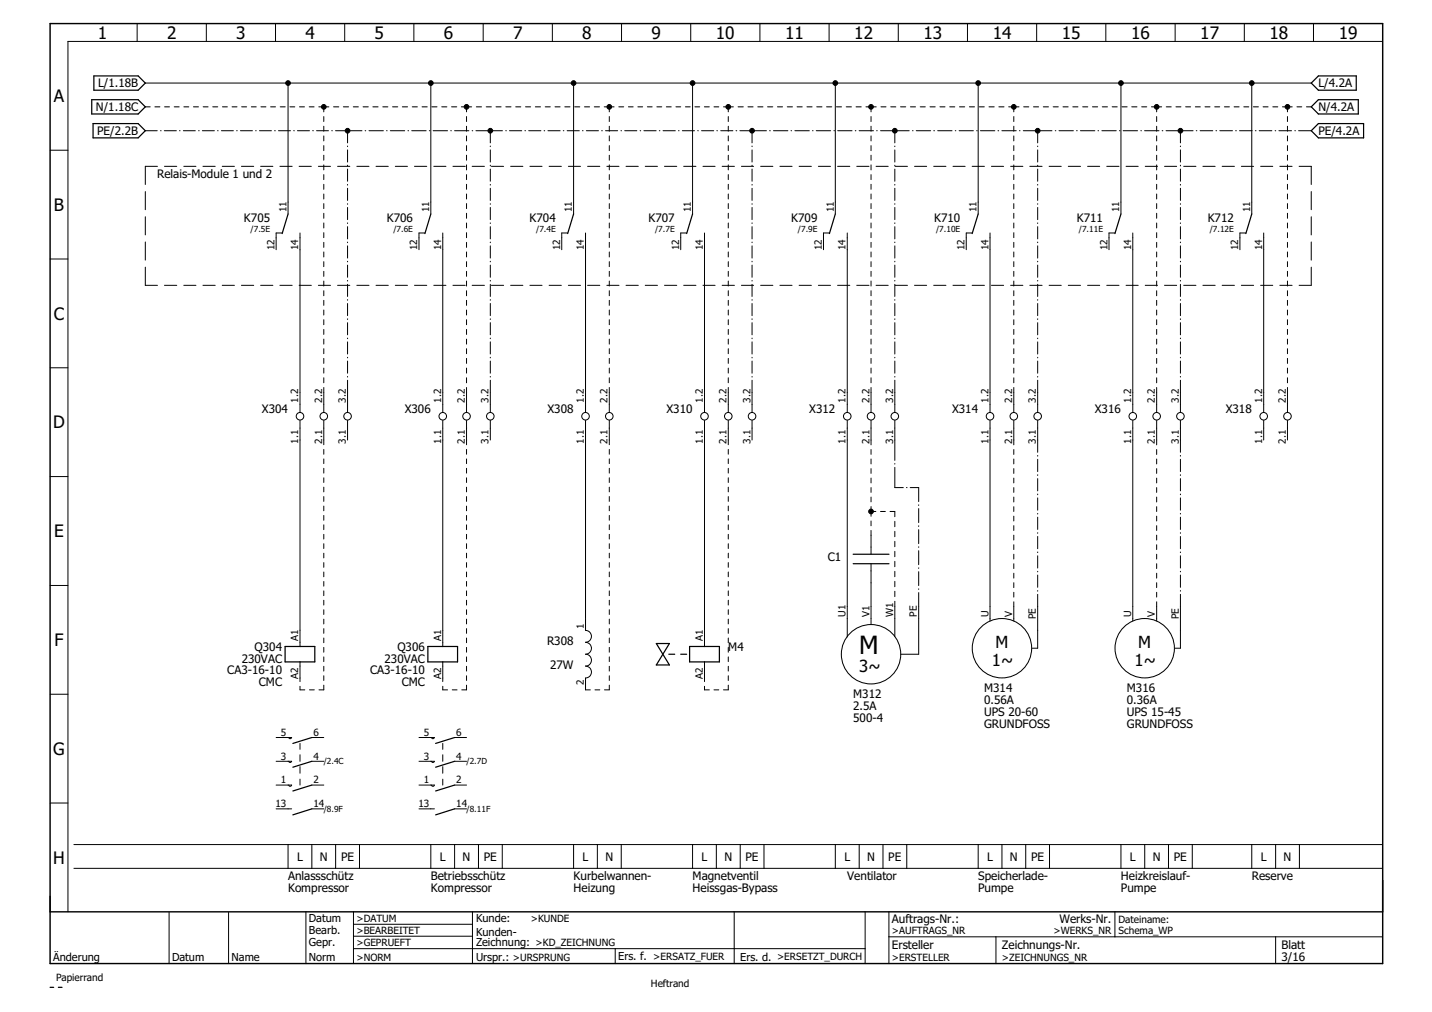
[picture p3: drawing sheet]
<svg xmlns="http://www.w3.org/2000/svg" width="297mm" height="210mm" viewBox="0 0 297 210" stroke-linecap="round" stroke-linejoin="round" font-family="sans-serif">
<g fill="none" stroke="#000" stroke-width=".21">
<path d="M28.4 4.9v3.7M30.1 17.2h241.9M42.8 4.9v3.7M57.1 4.9v3.7M59.8 17.2v27.2M71.5 4.9v3.7M85.9 4.9v3.7M89.4 17.2v27.2M100.2 4.9v3.7M114.6 4.9v3.7M119 17.2v27.2M128.9 4.9v3.7"/>
<path d="M143.3 4.9v3.7M143.7 17.2v27.2M157.6 4.9v3.7M172 4.9v3.7M173.3 17.2v27.2M186.3 4.9v3.7M200.7 4.9v3.7M202.9 17.2v27.2M215 4.9v3.7M229.4 4.9v3.7M232.5 17.2v27.2M243.8 4.9v3.7"/>
<path d="M258.1 4.9v3.7M259.7 17.2v27.2M272.5 4.9v3.7M286.8 8.6h-272.7v180.5M10.4 31.2h3.7M30.1 39.7v3.8M30.1 22.2h1.1M30.1 27.1h2.5M32.1 22.2h1.1M32.7 34.5h-2.6v3.8M33.3 27.1h.1M34.1 27.1h2.5"/>
<path d="M34.1 34.5h2.6M34.1 22.2h1.1M36.1 22.2h1.1M37.2 27.1h.2M38 27.1h2.5M38.1 34.5h2.5M38.1 22.2h1.1M40.1 22.2h1.1M41.2 27.1h.1M42 27.1h2.5M42.1 34.5h2.5M42.1 22.2h1.1"/>
<path d="M44.1 22.2h1.1M45.1 27.1h.2M45.9 27.1h2.5M46.1 34.5h2.5M46.1 22.2h1.1M48.1 22.2h1.1M49.1 27.1h.1M49.9 27.1h2.5M50.1 34.5h2.5M50.1 22.2h1.1M52.1 22.2h1M53 27.1h.1"/>
<path d="M53.8 27.1h2.5M54.1 34.5h2.5M54.1 22.2h1.1M56.1 22.2h1M57 27.1h.1M57.8 27.1h2.5M58.1 34.5h2.5M58.1 22.2h1.1M60.1 22.2h1.1M60.9 27.1h.1M61.7 27.1h2.5M62 34.5h2.6"/>
<path d="M62.1 22.2h1.1M64.1 22.2h1.1M64.9 27.1h.1M65.7 27.1h2.4M66 34.5h2.6M66.1 22.2h2.1M67.2 22.2v1M67.2 24.2v1M67.2 26.2v1M67.2 28.2v1M67.2 30.2v1M67.2 32.2v1"/>
<path d="M67.2 34.2v1M67.2 36.2v1.1M67.2 38.2v1.1M68.8 27.1h.1M69.2 22.2h1.1M69.6 27.1h5.5M70 34.5h2.6M71.2 22.2h1.1M72.1 27.1v2.5M72.1 30.3v.1M72.1 31.1v2.5M72.1 34.3v.1"/>
<path d="M72.1 35.1v2.5M72.1 38.2v.2M72.1 39.1v2.5M73.3 22.2h1M74 34.5h2.5M75.3 22.2h1.1M75.7 27.1h.2M76.5 27.1h3M77.3 22.2h1.1M78 34.5h2.5M79.4 22.2h1.1M80.2 27.1h.1"/>
<path d="M81 27.1h2.9M81.4 22.2h1.1M82 34.5h2.5M83.5 22.2h1M84.6 27.1h.2M85.4 27.1h3M85.5 22.2h1.1M86 34.5h2.5M87.5 22.2h1.1M89 27.1h.2M89.6 22.2h1.1M89.9 27.1h2.9"/>
<path d="M90 34.5h2.5M91.6 22.2h1.1M93.5 27.1h.1M93.7 22.2h1M94 34.5h2.5M94.3 27.1h3M95.7 22.2h2.1M96.8 22.2v1M96.8 24.2v1M96.8 26.2v1M96.8 28.2v1M96.8 30.2v1"/>
<path d="M96.8 32.2v1M96.8 34.2v1M96.8 36.2v1.1M96.8 38.2v1.1M97.9 34.5h2.6M97.9 27.1h.2M98.7 27.1h5.5M98.8 22.2h1.1M100.9 22.2h1M101.7 27.1v2.5M101.7 30.3v.1M101.7 31.1v2.5"/>
<path d="M101.7 34.3v.1M101.7 35.1v2.5M101.7 38.2v.2M101.7 39.1v2.5M101.9 34.5h2.6M102.9 22.2h1M104.9 27.1h.1M104.9 22.2h1.1M105.7 27.1h2.5M105.9 34.5h2.6M107 22.2h1M108.9 27.1h.1"/>
<path d="M109 22.2h1.1M109.7 27.1h2.5M109.9 34.5h2.5M111 22.2h1.1M112.9 27.1h.1M113.1 22.2h1.1M113.7 27.1h2.5M113.9 34.5h2.5M115.1 22.2h1.1M116.8 27.1h.2M117.2 22.2h1M117.6 27.1h2.6"/>
<path d="M117.9 34.5h2.5M119.2 22.2h1.1M120.8 27.1h.1M121.2 22.2h1.1M121.6 27.1h2.5M121.9 34.5h2.5M123.3 22.2h1.1M124.8 27.1h.1M125.3 22.2h2.1M125.6 27.1h2.5M125.9 34.5h2.5M126.4 22.2v1"/>
<path d="M126.4 24.2v1M126.4 26.2v1M126.4 28.2v1M126.4 30.2v1M126.4 32.2v1M126.4 34.2v1M126.4 36.2v1.1M126.4 38.2v1.1M128.4 22.2h1M128.8 27.1h.1M129.6 27.1h2.5M129.9 34.5h2.5"/>
<path d="M130.3 22.2h1M132.3 22.2h1M132.8 27.1h.1M133.6 27.1h2.5M133.8 34.5h2.6M134.3 22.2h1M136.2 22.2h1.1M136.8 27.1h.1M137.5 27.1h2.6M137.8 34.5h2.6M138.2 22.2h1M140.2 22.2h1"/>
<path d="M140.7 27.1h.2M141.5 27.1h2.6M141.8 34.5h2.6M142.2 22.2h1M144.1 22.2h1M144.7 27.1h.1M145.5 27.1h2.5M145.8 34.5h2.5M146.1 22.2h1M148.1 22.2h1M148.7 27.1h.1M149.5 27.1h2.5"/>
<path d="M149.8 34.5h2.5M150.1 22.2h2M151.1 22.2v1M151.1 24.2v1M151.1 26.2v1M151.1 28.2v1M151.1 30.2v1M151.1 32.2v1M151.1 34.2v1M151.1 36.2v1.1M151.1 38.2v1.1M152.7 27.1h.1"/>
<path d="M153.1 22.2h1.1M153.5 27.1h5.5M153.8 34.5h2.5M155.2 22.2h1M156 27.1v2.5M156 30.3v.1M156 31.1v2.5M156 34.3v.1M156 35.1v2.5M156 38.2v.2M156 39.1v2.5M157.2 22.2h1.1"/>
<path d="M157.8 34.5h2.5M159.2 22.2h1.1M159.6 27.1h.2M160.4 27.1h3M161.3 22.2h1M161.8 34.5h2.5M163.3 22.2h1.1M164.1 27.1h.1M164.9 27.1h3M165.3 22.2h1.1M165.8 34.5h2.5M167.4 22.2h1"/>
<path d="M168.5 27.1h.2M169.3 27.1h3M169.4 22.2h1.1M169.8 34.5h2.5M171.4 22.2h1.1M173 27.1h.1M173.5 22.2h1.1M173.7 34.5h2.6M173.8 27.1h2.9M175.5 22.2h1.1M177.4 27.1h.1M177.6 22.2h1"/>
<path d="M177.7 34.5h2.6M178.2 27.1h3M179.6 22.2h2.2M180.7 22.2v1M180.7 24.2v1M180.7 26.2v1M180.7 28.2v1M180.7 30.2v1M180.7 32.2v1M180.7 34.2v1M180.7 36.2v1.1M180.7 38.2v1.1"/>
<path d="M181.7 34.5h2.5M181.8 27.1h.2M182.6 27.1h6M182.7 22.2h1.1M184.8 22.2h1M185.6 27.1v2.5M185.6 30.3v.1M185.6 31.1v2.5M185.6 34.3v.1M185.6 35.1v2.5M185.6 38.2v.2M185.6 39.1v2.5"/>
<path d="M185.7 34.5h2.5M186.8 22.2h1.1M188.8 22.2h1.1M189.3 27.1h.1M189.7 34.5h2.5M190.1 27.1h2.9M190.9 22.2h1M192.9 22.2h1.1M193.7 34.5h2.5M193.7 27.1h.1M194.5 27.1h3M195 22.2h1"/>
<path d="M197 22.2h1.1M197.7 34.5h2.5M198.1 27.1h.2M198.9 27.1h3M199 22.2h1.1M201.1 22.2h1M201.7 34.5h2.5M202.6 27.1h.1M203.1 22.2h1.1M203.4 27.1h3M205.1 22.2h1.1M205.7 34.5h2.5"/>
<path d="M207 27.1h.2M207.2 22.2h1.1M207.8 27.1h3M209.2 22.2h2.2M209.6 34.5h2.6M210.3 22.2v1M210.3 24.2v1M210.3 26.2v1M210.3 28.2v1M210.3 30.2v1M210.3 32.2v1M210.3 34.2v1"/>
<path d="M210.3 36.2v1.1M210.3 38.2v1.1M211.5 27.1h.1M212.3 27.1h5.9M212.3 22.2h1.1M213.6 34.5h2.6M214.4 22.2h1M215.2 27.1v2.5M215.2 30.3v.1M215.2 31.1v2.5M215.2 34.3v.1M215.2 35.1v2.5"/>
<path d="M215.2 38.2v.2M215.2 39.1v2.5M216.4 22.2h1.1M217.6 34.5h2.5M218.5 22.2h1M218.9 27.1h.1M219.7 27.1h3M220.5 22.2h1.1M221.6 34.5h2.5M222.5 22.2h1.1M223.3 27.1h.2M224.1 27.1h3"/>
<path d="M224.6 22.2h1M225.6 34.5h2.5M226.6 22.2h1.1M227.8 27.1h.1M228.6 27.1h2.9M228.6 22.2h1.1M229.6 34.5h2.5M230.7 22.2h1.1M232.2 27.1h.1M232.7 22.2h1.1M233 27.1h3M233.6 34.5h2.5"/>
<path d="M234.8 22.2h1M236.6 27.1h.2M236.8 22.2h1.1M237.4 27.1h3M237.6 34.5h2.5M238.8 22.2h2.2M239.9 22.2v1M239.9 24.2v1M239.9 26.2v1M239.9 28.2v1M239.9 30.2v1M239.9 32.2v1"/>
<path d="M239.9 34.2v1M239.9 36.2v1.1M239.9 38.2v1.1M241.1 27.1h.1M241.6 34.5h2.5M241.9 27.1h5.6M241.9 22.2h1.1M243.9 22.2h1.1M244.9 27.1v2.5M244.9 30.3v.1M244.9 31.1v2.5M244.9 34.3v.1"/>
<path d="M244.9 35.1v2.5M244.9 38.2v.2M244.9 39.1v2.5M245.5 34.5h2.6M245.9 22.2h1.1M247.9 22.2h1.1M248.1 27.1h.2M248.9 27.1h2.7M249.5 34.5h2.6M250 22.2h1M252 22.2h1M252.2 27.1h.2"/>
<path d="M253 27.1h2.7M253.5 34.5h2.6M254 22.2h1M256 22.2h1M256.3 27.1h.2M257.1 27.1h2.6M257.5 34.5h2.5M258 22.2h1M260 22.2h1M260.4 27.1h.1M261.2 27.1h2.6M261.5 34.5h2.5"/>
<path d="M262 22.2h1M264 22.2h1M264.5 27.1h.1M265.3 27.1h2.6M265.5 34.5h2.5M266 22.2h2.1M267.1 22.2v1M267.1 24.2v1M267.1 26.2v1M267.1 28.2v1M267.1 30.2v1M267.1 32.2v1"/>
<path d="M267.1 34.2v1M267.1 36.2v1.1M267.1 38.2v1.1M268.6 27.1h.1M269 22.2h1M269.4 27.1h2.6M269.5 34.5h2.5v3.8M271 22.2h1M272 39.7v3.8M10.4 53.7h3.7M30.1 45v3.7M30.1 50.2v3.8"/>
<path d="M30.1 55.4v3.8h2.6M34.1 59.2h2.6M38.1 59.2h2.5M42.1 59.2h2.5M46.1 59.2h2.5M50.1 59.2h2.5M54.1 59.2h2.5M58.1 59.2h2.5M58.5 48.3h-1.2v3.5M62 59.2h2.6M62.2 48.3v37.2M66 59.2h2.6"/>
<path d="M67.2 40.2v1.1M67.2 42.2v1.1M67.2 44.2v1.1M67.2 46.2v1.1M67.2 48.3v1M67.2 50.3v1M67.2 52.3v1M67.2 54.3v1M67.2 56.3v1M67.2 58.3v1M70 59.2h2.6M72.1 42.2v.2"/>
<path d="M72.1 43v2.6M72.1 46.2v.2M72.1 47v2.6M72.1 50.2v.1M72.1 51v2.5M72.1 54.2v.1M72.1 55v2.5M72.1 58.2v.1M72.1 59v2.5M74 59.2h2.5M78 59.2h2.5M82 59.2h2.5"/>
<path d="M86 59.2h2.5M88.1 48.3h-1.2v3.5M90 59.2h2.5M91.8 48.3v37.2M94 59.2h2.5M96.8 40.2v1.1M96.8 42.2v1.1M96.8 44.2v1.1M96.8 46.2v1.1M96.8 48.3v1M96.8 50.3v1M96.8 52.3v1"/>
<path d="M96.8 54.3v1M96.8 56.3v1M96.8 58.3v1M97.9 59.2h2.6M101.7 42.2v.2M101.7 43v2.6M101.7 46.2v.2M101.7 47v2.6M101.7 50.2v.1M101.7 51v2.5M101.7 54.2v.1M101.7 55v2.5"/>
<path d="M101.7 58.2v.1M101.7 59v2.5M101.9 59.2h2.6M105.9 59.2h2.6M109.9 59.2h2.5M113.9 59.2h2.5M117.8 48.3h-1.3v3.5M117.9 59.2h2.5M121.5 48.3v37.2M121.9 59.2h2.5M125.9 59.2h2.5M126.4 40.2v1.1"/>
<path d="M126.4 42.2v1.1M126.4 44.2v1.1M126.4 46.2v1.1M126.4 48.3v1M126.4 50.3v1M126.4 52.3v1M126.4 54.3v1M126.4 56.3v1M126.4 58.3v1M129.9 59.2h2.5M133.8 59.2h2.6M137.8 59.2h2.6"/>
<path d="M141.8 59.2h2.6M142.4 48.3h-1.2v3.5M145.8 59.2h2.5M146.1 48.3v37.2M149.8 59.2h2.5M151.1 40.2v1.1M151.1 42.2v1.1M151.1 44.2v1.1M151.1 46.2v1.1M151.1 48.3v1M151.1 50.3v1M151.1 52.3v1"/>
<path d="M151.1 54.3v1M151.1 56.3v1M151.1 58.3v1M153.8 59.2h2.5M156 42.2v.2M156 43v2.6M156 46.2v.2M156 47v2.6M156 50.2v.1M156 51v2.5M156 54.2v.1M156 55v2.5"/>
<path d="M156 58.2v.1M156 59v2.5M157.8 59.2h2.5M161.8 59.2h2.5M165.8 59.2h2.5M169.8 59.2h2.5M172 48.3h-1.2v3.5M173.7 59.2h2.6M175.7 48.3v37.2M177.7 59.2h2.6M180.7 40.2v1.1M180.7 42.2v1.1"/>
<path d="M180.7 44.2v1.1M180.7 46.2v1.1M180.7 48.3v1M180.7 50.3v1M180.7 52.3v1M180.7 54.3v1M180.7 56.3v1M180.7 58.3v1M181.7 59.2h2.5M185.6 42.2v.2M185.6 43v2.6M185.6 46.2v.2"/>
<path d="M185.6 47v2.6M185.6 50.2v.1M185.6 51v2.5M185.6 54.2v.1M185.6 55v2.5M185.6 58.2v.1M185.6 59v2.5M185.7 59.2h2.5M189.7 59.2h2.5M193.7 59.2h2.5M197.7 59.2h2.5M201.7 59.2h2.5"/>
<path d="M201.7 48.3h-1.3v3.5M205.4 48.3v37.2M205.7 59.2h2.5M209.6 59.2h2.6M210.3 40.2v1.1M210.3 42.2v1.1M210.3 44.2v1.1M210.3 46.2v1.1M210.3 48.3v1M210.3 50.3v1M210.3 52.3v1M210.3 54.3v1"/>
<path d="M210.3 56.3v1M210.3 58.3v1M213.6 59.2h2.6M215.2 42.2v.2M215.2 43v2.6M215.2 46.2v.2M215.2 47v2.6M215.2 50.2v.1M215.2 51v2.5M215.2 54.2v.1M215.2 55v2.5M215.2 58.2v.1"/>
<path d="M215.2 59v2.5M217.6 59.2h2.5M221.6 59.2h2.5M225.6 59.2h2.5M229.6 59.2h2.5M231.3 48.3h-1.3v3.5M233.6 59.2h2.5M235 48.3v37.2M237.6 59.2h2.5M239.9 40.2v1.1M239.9 42.2v1.1M239.9 44.2v1.1"/>
<path d="M239.9 46.2v1.1M239.9 48.3v1M239.9 50.3v1M239.9 52.3v1M239.9 54.3v1M239.9 56.3v1M239.9 58.3v1M241.6 59.2h2.5M244.9 42.2v.2M244.9 43v2.6M244.9 46.2v.2M244.9 47v2.6"/>
<path d="M244.9 50.2v.1M244.9 51v2.5M244.9 54.2v.1M244.9 55v2.5M244.9 58.2v.1M244.9 59v2.5M245.5 59.2h2.6M249.5 59.2h2.6M253.5 59.2h2.6M257.5 59.2h2.5M258.4 48.3h-1.2v3.5M261.5 59.2h2.5"/>
<path d="M262.1 48.3v37.2M265.5 59.2h2.5M267.1 40.2v1.1M267.1 42.2v1.1M267.1 44.2v1.1M267.1 46.2v1.1M267.1 48.3v1M267.1 50.3v1M267.1 52.3v1M267.1 54.3v1M267.1 56.3v1M267.1 58.3v1"/>
<path d="M272 45v3.7M272 50.2v3.8M272 55.4v3.8h-2.5M10.4 76.3h3.7M67.2 60.3v1M67.2 62.3v1M67.2 64.3v1M67.2 66.3v1.1M67.2 68.3v1.1M67.2 70.3v1.1M67.2 72.3v1.1M67.2 74.3v1.1"/>
<path d="M67.2 76.3v1.1M67.2 78.4v1M72.1 62.1v.2M72.1 62.9v2.6M72.1 66.1v.2M72.1 66.9v2.5M72.1 70.1v.2M72.1 70.9v2.5M72.1 74.1v.1M72.1 74.9v2.5M72.1 78.1v.1M72.1 78.9v6.6"/>
<path d="M96.8 60.3v1M96.8 62.3v1M96.8 64.3v1M96.8 66.3v1.1M96.8 68.3v1.1M96.8 70.3v1.1M96.8 72.3v1.1M96.8 74.3v1.1M96.8 76.3v1.1M96.8 78.4v1M101.7 62.1v.2M101.7 62.9v2.6"/>
<path d="M101.7 66.1v.2M101.7 66.9v2.5M101.7 70.1v.2M101.7 70.9v2.5M101.7 74.1v.1M101.7 74.9v2.5M101.7 78.1v.1M101.7 78.9v6.6M126.4 60.3v1M126.4 62.3v1M126.4 64.3v1M126.4 66.3v1.1"/>
<path d="M126.4 68.3v1.1M126.4 70.3v1.1M126.4 72.3v1.1M126.4 74.3v1.1M126.4 76.3v1.1M126.4 78.4v1M151.1 60.3v1M151.1 62.3v1M151.1 64.3v1M151.1 66.3v1.1M151.1 68.3v1.1M151.1 70.3v1.1"/>
<path d="M151.1 72.3v1.1M151.1 74.3v1.1M151.1 76.3v1.1M151.1 78.4v1M156 62.1v.2M156 62.9v2.6M156 66.1v.2M156 66.9v2.5M156 70.1v.2M156 70.9v2.5M156 74.1v.1M156 74.9v2.5"/>
<path d="M156 78.1v.1M156 78.9v6.6M180.7 60.3v1M180.7 62.3v1M180.7 64.3v1M180.7 66.3v1.1M180.7 68.3v1.1M180.7 70.3v1.1M180.7 72.3v1.1M180.7 74.3v1.1M180.7 76.3v1.1M180.7 78.4v1"/>
<path d="M185.6 62.1v.2M185.6 62.9v2.6M185.6 66.1v.2M185.6 66.9v2.5M185.6 70.1v.2M185.6 70.9v2.5M185.6 74.1v.1M185.6 74.9v2.5M185.6 78.1v.1M185.6 78.9v6.6M210.3 60.3v1M210.3 62.3v1"/>
<path d="M210.3 64.3v1M210.3 66.3v1.1M210.3 68.3v1.1M210.3 70.3v1.1M210.3 72.3v1.1M210.3 74.3v1.1M210.3 76.3v1.1M210.3 78.4v1M215.2 62.1v.2M215.2 62.9v2.6M215.2 66.1v.2M215.2 66.9v2.5"/>
<path d="M215.2 70.1v.2M215.2 70.9v2.5M215.2 74.1v.1M215.2 74.9v2.5M215.2 78.1v.1M215.2 78.9v6.6M239.9 60.3v1M239.9 62.3v1M239.9 64.3v1M239.9 66.3v1.1M239.9 68.3v1.1M239.9 70.3v1.1"/>
<path d="M239.9 72.3v1.1M239.9 74.3v1.1M239.9 76.3v1.1M239.9 78.4v1M244.9 62.1v.2M244.9 62.9v2.6M244.9 66.1v.2M244.9 66.9v2.5M244.9 70.1v.2M244.9 70.9v2.5M244.9 74.1v.1M244.9 74.9v2.5"/>
<path d="M244.9 78.1v.1M244.9 78.9v6.6M267.1 60.3v1M267.1 62.3v1M267.1 64.3v1M267.1 66.3v1.1M267.1 68.3v1.1M267.1 70.3v1.1M267.1 72.3v1.1M267.1 74.3v1.1M267.1 76.3v1.1M267.1 78.4v1"/>
<path d="M10.4 98.8h3.7M62.2 87.2v46.9M67.2 80.4v5.1M67.2 87.2v5M67.2 93.2v1M67.2 95.2v1M67.2 97.1v1M67.2 99.1v1M72.1 87.2v4.1M91.8 87.2v46.9M96.8 80.4v5.1M96.8 87.2v5"/>
<path d="M96.8 93.2v1M96.8 95.2v1M96.8 97.1v1M96.8 99.1v1M101.7 87.2v4.1M121.5 87.2v43.5a1.24 1.24 0 0 1 1.2 1.3 1.24 1.24 0 0 1-1.2 1.2 1.24 1.24 0 0 1 1.2 1.3 1.24 1.24 0 0 1-1.2 1.2 1.23 1.23 0 0 1 1.2 1.2 1.23 1.23 0 0 1-1.2 1.3 1.24 1.24 0 0 1 1.2 1.2 1.24 1.24 0 0 1-1.2 1.2v2.5h.9M126.4 80.4v5.1M126.4 87.2v5M126.4 93.2v1M126.4 95.2v1M126.4 97.1v1M126.4 99.1v1"/>
<path d="M146.1 87.2v46.9M151.1 80.4v5.1M151.1 87.2v5M151.1 93.2v1M151.1 95.2v1M151.1 97.1v1M151.1 99.1v1M156 87.2v4.1M175.7 87.2v44.9M180.7 80.4v5.1M180.7 87.2v5.1M180.7 93.2v1"/>
<path d="M180.7 95.2v1M180.7 97.2v1M180.7 99.2v1M185.6 87.2v8.3M185.6 96.1v.2M185.6 96.9v4.2h1.8M205.4 87.2v41.6M210.3 80.4v5.1M210.3 87.2v5.1M210.3 93.2v1.1M210.3 95.2v1M210.3 97.2v1"/>
<path d="M210.3 99.2v1M215.2 87.2v6.6M215.2 94.5v.1M215.2 95.3v2.5M215.2 98.5v.1M215.2 99.3v2.5M235 87.2v41.6M239.9 80.4v5.1M239.9 87.2v5.1M239.9 93.2v1.1M239.9 95.2v1M239.9 97.2v1"/>
<path d="M239.9 99.2v1M244.9 87.2v6.6M244.9 94.5v.1M244.9 95.3v2.5M244.9 98.5v.1M244.9 99.3v2.5M262.1 87.2v4.1M267.1 80.4v5.1M267.1 87.2v4.1M67.2 101v1M67.2 103v1M67.2 105v.9"/>
<path d="M67.2 106.9v1M67.2 108.9v1M67.2 110.8v1M67.2 112.8v1M67.2 114.7v1M67.2 116.7v1M67.2 118.6v1M96.8 101v1M96.8 103v1M96.8 105v.9M96.8 106.9v1M96.8 108.9v1"/>
<path d="M96.8 110.8v1M96.8 112.8v1M96.8 114.7v1M96.8 116.7v1M96.8 118.6v1M126.4 101v1M126.4 103v1M126.4 105v.9M126.4 106.9v1M126.4 108.9v1M126.4 110.8v1M126.4 112.8v1"/>
<path d="M126.4 114.7v1M126.4 116.7v1M126.4 118.6v1M151.1 101v1M151.1 103v1M151.1 105v.9M151.1 106.9v1M151.1 108.9v1M151.1 110.8v1M151.1 112.8v1M151.1 114.7v1M151.1 116.7v1"/>
<path d="M151.1 118.6v1M180.7 101.1v1M180.7 103.1v1M180.7 105.1v2M180.7 108.1v1M180.7 110v5M180.7 116.9v12.6M180.7 106.1h1M182.6 106.1h1M184.6 106.1h1v1.1M185.6 108.1v1.1M185.6 110.2v1.1"/>
<path d="M185.6 112.3v1.1M185.6 114.4v1.1M185.6 116.4v1.1M185.6 118.5v1.1M188 101.1h.2M188.8 101.1h1.8v2.9M190.6 104.7v.1M190.6 105.5v2.9M190.6 109.1v.1M190.6 109.9v2.9M190.6 113.4v.1M190.6 114.2v2.9"/>
<path d="M190.6 117.8v.1M190.6 118.6v2.9M210.3 101.1v1M210.3 103.1v1M210.3 105.1v1M210.3 107.1v1M210.3 109v1M210.3 111v1M210.3 113v1M210.3 115v1M210.3 116.9v1M210.3 118.9v1"/>
<path d="M215.2 102.5v.1M215.2 103.3v2.5M215.2 106.5v.1M215.2 107.3v2.5M215.2 110.5v.1M215.2 111.3v2.5M215.2 114.5v.1M215.2 115.3v2.5M215.2 118.5v.1M215.2 119.3v2.5M239.9 101.1v1M239.9 103.1v1"/>
<path d="M239.9 105.1v1M239.9 107.1v1M239.9 109v1M239.9 111v1M239.9 113v1M239.9 115v1M239.9 116.9v1M239.9 118.9v1M244.9 102.5v.1M244.9 103.3v2.5M244.9 106.5v.1M244.9 107.3v2.5"/>
<path d="M244.9 110.5v.1M244.9 111.3v2.5M244.9 114.5v.1M244.9 115.3v2.5M244.9 118.5v.1M244.9 119.3v2.5M10.4 121.4h3.7M62.2 137.3v4.1M67.2 120.6v1M67.2 122.6v.9M67.2 124.5v1M67.2 126.5v.9"/>
<path d="M67.2 128.4v1M67.2 130.4v1M67.2 132.3v1M67.2 134.3v1M67.2 136.2v1M67.2 138.2v1M91.8 137.3v4.1M96.8 120.6v1M96.8 122.6v.9M96.8 124.5v1M96.8 126.5v.9M96.8 128.4v1"/>
<path d="M96.8 130.4v1M96.8 132.3v1M96.8 134.3v1M96.8 136.2v1M96.8 138.2v1M126.4 120.6v1M126.4 122.6v.9M126.4 124.5v1M126.4 126.5v.9M126.4 128.4v1M126.4 130.4v1M126.4 132.3v1"/>
<path d="M126.4 134.3v1M126.4 136.2v1M126.4 138.2v1M146.1 137.3v4.1M151.1 120.6v1M151.1 122.6v.9M151.1 124.5v1M151.1 126.5v.9M151.1 128.4v1M151.1 130.4v1M151.1 132.3v1M151.1 134.3v1"/>
<path d="M151.1 136.2v1M151.1 138.2v1M185.6 120.6v1.1M185.6 122.6v1.1M185.6 124.7v7.3M190.6 122.1v.2M190.6 122.9v12.8h-3.7M210.3 120.9v1M210.3 122.9v.9M210.3 124.8v4M215.2 122.5v.1M215.2 123.3v11.2h-1.1"/>
<path d="M239.9 120.9v1M239.9 122.9v.9M239.9 124.8v4M244.9 122.5v.1M244.9 123.3v11.2h-1.2M10.4 144h3.7M57.3 157.9h3.2l-.3 .3-.3-.3M57.3 153h3.2l-.3 .2-.3-.2M62.2 142.3v.8h1M62.2 154.2v1.2M62.2 156.5v1.4M62.2 159v1.4"/>
<path d="M64.2 143.1h1M64.7 157.9h2.5M64.7 153h2.5M67.2 140.2v.9M67.2 142.1v1h-1M86.9 157.9h3.2l-.3 .3-.3-.3M86.9 153h3.2l-.3 .2-.3-.2M91.8 142.3v.8h1M91.8 154.2v1.2M91.8 156.5v1.4M91.8 159v1.4M93.8 143.1h1"/>
<path d="M94.3 157.9h2.5M94.3 153h2.5M96.8 140.2v.9M96.8 142.1v1h-1M123.4 143.1h1M126.4 140.2v.9M126.4 142.1v1h-1M146.1 142.3v.8h1M148.1 143.1h1M151.1 140.2v.9M151.1 142.1v1h-1M10.4 166.6h3.7"/>
<path d="M15.3 175.2h271.5M57.3 162.8h3.2l-.3 .3-.3-.3M57.3 167.8h3.2M59.8 175.2v4.9M62.2 161.6v1.2M64.7 167.8h2.5M64.7 162.8h2.5M64.7 175.2v4.9M69.6 175.2v4.9M74.6 175.2v4.9M86.9 162.8h3.2l-.3 .3-.3-.3M86.9 167.8h3.2"/>
<path d="M89.4 175.2v4.9M91.8 161.6v1.2M94.3 167.8h2.5M94.3 162.8h2.5M94.3 175.2v4.9M99.3 175.2v4.9M104.2 175.2v4.9M119 175.2v4.9M123.9 175.2v4.9M128.9 175.2v4.9M143.7 175.2v4.9M148.6 175.2v4.9"/>
<path d="M153.5 175.2v4.9M158.5 175.2v4.9M173.3 175.2v4.9M178.2 175.2v4.9M183.2 175.2v4.9M188.1 175.2v4.9M202.9 175.2v4.9M207.8 175.2v4.9M212.8 175.2v4.9M217.7 175.2v4.9M232.5 175.2v4.9M237.4 175.2v4.9"/>
<path d="M242.4 175.2v4.9M247.3 175.2v4.9M259.7 175.2v4.9M264.6 175.2v4.9M269.5 175.2v4.9M15.3 180.1h271.5M35.1 189.3v10.6M47.4 189.3v10.6M63.5 189.1v10.8M73.3 189.1v10.8M73.3 196.8h106.2M73.3 191.7h24.7"/>
<path d="M73.3 194.2h24.7M98 189.1v10.8M127.6 196.8v3.1M152.3 189.1v10.8M179.5 189.1v10.8M184.4 194.3h102.3M184.4 189.1v10.8M206.6 194.3v5.6M231.3 189.1v5.2M264.6 194.3v5.6"/>
<circle cx="62.2" cy="86.3" r=".78"/>
<circle cx="67.2" cy="86.3" r=".78"/>
<circle cx="72.1" cy="86.3" r=".78"/>
<circle cx="91.8" cy="86.3" r=".78"/>
<circle cx="96.8" cy="86.3" r=".78"/>
<circle cx="101.7" cy="86.3" r=".78"/>
<circle cx="121.5" cy="86.3" r=".78"/>
<circle cx="126.4" cy="86.3" r=".78"/>
<circle cx="146.1" cy="86.3" r=".78"/>
<circle cx="151.1" cy="86.3" r=".78"/>
<circle cx="156" cy="86.3" r=".78"/>
<circle cx="175.7" cy="86.3" r=".78"/>
<circle cx="180.7" cy="86.3" r=".78"/>
<circle cx="185.6" cy="86.3" r=".78"/>
<circle cx="205.4" cy="86.3" r=".78"/>
<circle cx="210.3" cy="86.3" r=".78"/>
<circle cx="215.2" cy="86.3" r=".78"/>
<circle cx="235" cy="86.3" r=".78"/>
<circle cx="239.9" cy="86.3" r=".78"/>
<circle cx="244.9" cy="86.3" r=".78"/>
<circle cx="262.1" cy="86.3" r=".78"/>
<circle cx="267.1" cy="86.3" r=".78"/>
<circle cx="180.7" cy="135.7" r="6.2"/>
<circle cx="207.8" cy="134.5" r="6.2"/>
<circle cx="237.4" cy="134.5" r="6.2"/>
</g>
<g fill="none" stroke="#000" stroke-width=".25">
<path d="M19.5 15.7h9.2l1.4 1.5-1.4 1.5h-9.2zM272 17.2l1.5-1.5h7.8v3h-7.8zM19 20.7h9.7l1.4 1.5-1.4 1.4h-9.7zM19.3 25.6h9.4l1.4 1.5-1.4 1.5h-9.4zM272 22.2l1.5-1.5h8.2v2.9h-8.2zM272 27.1l1.5-1.5h9.4v3h-9.4zM59.8 44.4l-1.3 4.1M89.4 44.4l-1.3 4.1M119 44.4l-1.2 4.1M143.7 44.4l-1.3 4.1M173.3 44.4l-1.3 4.1M202.9 44.4l-1.2 4.1"/>
<path d="M232.5 44.4l-1.2 4.1M259.7 44.4l-1.3 4.1M177 116.9h7.4M177 115h7.4M59.1 134.1h6.2v3.2h-6.2zM88.8 134.1h6.1v3.2h-6.1zM136.1 133.5h2.8l-2.8 4.4h2.8zM138.7 135.7h1.3M141.2 135.7h1.2M143 134.1h6.2v3.2h-6.2zM64.7 157.9l-4 1.2M64.7 153l-4 1.2"/>
<path d="M94.3 157.9l-3.9 1.2M94.3 153l-3.9 1.2M64.7 167.8l-4 1.2M64.7 162.8l-4 1.3M94.3 167.8l-3.9 1.2M94.3 162.8l-3.9 1.3M10.4 204.8h.7M12.1 204.8h.8"/>
</g>
<path d="M10.4 4.9h276.4v195h-276.4zM10.4 189.1h276.4" fill="none" stroke="#000" stroke-width=".3"/>
<g fill="#000" stroke="#000" stroke-width=".21">
<circle cx="59.8" cy="17.2" r=".49"/>
<circle cx="89.4" cy="17.2" r=".49"/>
<circle cx="119" cy="17.2" r=".49"/>
<circle cx="143.7" cy="17.2" r=".49"/>
<circle cx="173.3" cy="17.2" r=".49"/>
<circle cx="202.9" cy="17.2" r=".49"/>
<circle cx="232.5" cy="17.2" r=".49"/>
<circle cx="259.7" cy="17.2" r=".49"/>
<circle cx="67.2" cy="22.2" r=".49"/>
<circle cx="72.1" cy="27.1" r=".49"/>
<circle cx="96.8" cy="22.2" r=".49"/>
<circle cx="101.7" cy="27.1" r=".49"/>
<circle cx="126.4" cy="22.2" r=".49"/>
<circle cx="151.1" cy="22.2" r=".49"/>
<circle cx="156" cy="27.1" r=".49"/>
<circle cx="180.7" cy="22.2" r=".49"/>
<circle cx="185.6" cy="27.1" r=".49"/>
<circle cx="210.3" cy="22.2" r=".49"/>
<circle cx="215.2" cy="27.1" r=".49"/>
<circle cx="239.9" cy="22.2" r=".49"/>
<circle cx="244.9" cy="27.1" r=".49"/>
<circle cx="267.1" cy="22.2" r=".49"/>
<circle cx="180.7" cy="106.1" r=".49"/>
</g>
<text font-size="5.2" x="178.2" y="135.7">M</text>
<g font-size="3.6">
<text x="20.3" y="8">1</text>
<text x="34.7" y="8">2</text>
<text x="49" y="8">3</text>
<text x="63.4" y="8">4</text>
<text x="77.7" y="8">5</text>
<text x="92.1" y="8">6</text>
<text x="106.4" y="8">7</text>
<text x="120.8" y="8">8</text>
<text x="135.1" y="8">9</text>
<text x="148.5" y="8">10</text>
<text x="162.9" y="8">11</text>
<text x="177.2" y="8">12</text>
<text x="191.6" y="8">13</text>
<text x="205.9" y="8">14</text>
<text x="220.3" y="8">15</text>
<text x="234.6" y="8">16</text>
<text x="249" y="8">17</text>
<text x="263.3" y="8">18</text>
<text x="277.7" y="8">19</text>
<text x="11.2" y="21.1">A</text>
<text x="11.2" y="43.7">B</text>
<text x="11.2" y="66.3">C</text>
<text x="11" y="88.8">D</text>
<text x="11.2" y="111.4">E</text>
<text x="11.3" y="134">F</text>
<text x="11.1" y="156.5">G</text>
<text x="11" y="179.1">H</text>
</g>
<g font-size="3.5">
<text x="206.5" y="134.5">M</text>
<text x="236.1" y="134.5">M</text>
<text x="178.2" y="139.4">3~</text>
<text x="205.7" y="138.2">1~</text>
<text x="235.3" y="138.2">1~</text>
</g>
<g font-size="2.4">
<text x="19.9" y="23">N/1.18C</text>
<text x="20.3" y="18.1">L/1.18B</text>
<text x="273.5" y="18.1">L/4.2A</text>
<text x="273.5" y="23">N/4.2A</text>
<text x="20.2" y="28">PE/2.2B</text>
<text x="273.5" y="28">PE/4.2A</text>
<text x="32.6" y="37">Relais-Module 1 und 2</text>
<text x="50.6" y="46.1">K705</text>
<text x="80.2" y="46.1">K706</text>
<text x="109.8" y="46.1">K704</text>
<text x="134.5" y="46.1">K707</text>
<text x="164.1" y="46.1">K709</text>
<text x="193.8" y="46.1">K710</text>
<text x="223.4" y="46.1">K711</text>
<text x="250.5" y="46.1">K712</text>
<text x="54.3" y="85.6">X304</text>
<text x="83.9" y="85.6">X306</text>
<text x="113.6" y="85.6">X308</text>
<text x="138.2" y="85.6">X310</text>
<text x="167.9" y="85.6">X312</text>
<text x="197.5" y="85.6">X314</text>
<text x="227.1" y="85.6">X316</text>
<text x="254.2" y="85.6">X318</text>
<text x="171.7" y="116.5">C1</text>
<text x="50.1" y="137.4">230VAC</text>
<text x="52.8" y="135">Q304</text>
<text x="79.8" y="137.4">230VAC</text>
<text x="82.4" y="135">Q306</text>
<text x="113.5" y="133.7">R308</text>
<text x="151.1" y="135">M4</text>
<text x="47.2" y="139.9">CA3-16-10</text>
<text x="53.7" y="142.4">CMC</text>
<text x="76.8" y="139.9">CA3-16-10</text>
<text x="83.3" y="142.4">CMC</text>
<text x="114.1" y="138.7">27W</text>
<text x="204.1" y="143.6">M314</text>
<text x="233.7" y="143.6">M316</text>
<text x="177" y="147.3">2.5A</text>
<text x="177" y="149.8">500-4</text>
<text x="177" y="144.8">M312</text>
<text x="204.1" y="146.1">0.56A</text>
<text x="204.1" y="148.5">UPS 20-60</text>
<text x="233.7" y="146.1">0.36A</text>
<text x="233.7" y="148.5">UPS 15-45</text>
<text x="204.1" y="151">GRUNDFOSS</text>
<text x="233.7" y="151">GRUNDFOSS</text>
<text x="61.6" y="178.5">L</text>
<text x="66.4" y="178.5">N</text>
<text x="70.7" y="178.5">PE</text>
<text x="91.2" y="178.5">L</text>
<text x="96" y="178.5">N</text>
<text x="100.4" y="178.5">PE</text>
<text x="120.9" y="178.5">L</text>
<text x="125.6" y="178.5">N</text>
<text x="145.5" y="178.5">L</text>
<text x="150.3" y="178.5">N</text>
<text x="154.6" y="178.5">PE</text>
<text x="175.2" y="178.5">L</text>
<text x="179.9" y="178.5">N</text>
<text x="184.3" y="178.5">PE</text>
<text x="204.8" y="178.5">L</text>
<text x="209.5" y="178.5">N</text>
<text x="213.9" y="178.5">PE</text>
<text x="234.4" y="178.5">L</text>
<text x="239.1" y="178.5">N</text>
<text x="243.5" y="178.5">PE</text>
<text x="261.5" y="178.5">L</text>
<text x="266.3" y="178.5">N</text>
<text x="59.8" y="182.5">Anlassschütz</text>
<text x="59.8" y="185">Kompressor</text>
<text x="89.4" y="182.5">Betriebsschütz</text>
<text x="89.4" y="185">Kompressor</text>
<text x="119" y="182.5">Kurbelwannen-</text>
<text x="119" y="185">Heizung</text>
<text x="143.7" y="182.5">Magnetventil</text>
<text x="143.7" y="185">Heissgas-Bypass</text>
<text x="175.7" y="182.6">Ventilator</text>
<text x="202.9" y="182.5">Speicherlade-</text>
<text x="202.9" y="185">Pumpe</text>
<text x="232.5" y="182.5">Heizkreislauf-</text>
<text x="232.5" y="185">Pumpe</text>
<text x="259.7" y="182.6">Reserve</text>
<text x="185" y="191.3">Auftrags-Nr.:</text>
<text x="219.8" y="191.3">Werks-Nr.</text>
<text x="185" y="196.8">Ersteller</text>
<text x="207.8" y="196.8">Zeichnungs-Nr.</text>
<text x="265.8" y="196.8">Blatt</text>
<text x="265.8" y="199.2">3/16</text>
</g>
<g font-size="2.3">
<text x="64.1" y="191.2">Datum</text>
<text x="98.7" y="191.2">Kunde:</text>
<text x="64.1" y="196.2">Gepr.</text>
<text x="64.1" y="193.7">Bearb.</text>
<text x="98.7" y="194.1">Kunden-</text>
<text x="98.7" y="196.2">Zeichnung: &gt;KD_ZEICHNUNG</text>
<text x="11" y="199.2">Änderung</text>
<text x="35.7" y="199.2">Datum</text>
<text x="48" y="199.2">Name</text>
<text x="64.1" y="199.2">Norm</text>
<text x="98.7" y="199.2">Urspr.: &gt;URSPRUNG</text>
<text x="128.2" y="199.1">Ers. f. &gt;ERSATZ_FUER</text>
<text x="153.5" y="199.2">Ers. d. &gt;ERSETZT_DURCH</text>
</g>
<g font-size="2.1">
<text x="59.4" y="44" transform="rotate(-90 59.4 44)">11</text>
<text x="89" y="44" transform="rotate(-90 89 44)">11</text>
<text x="118.6" y="44" transform="rotate(-90 118.6 44)">11</text>
<text x="143.3" y="44" transform="rotate(-90 143.3 44)">11</text>
<text x="172.9" y="44" transform="rotate(-90 172.9 44)">11</text>
<text x="202.5" y="44" transform="rotate(-90 202.5 44)">11</text>
<text x="232.2" y="44" transform="rotate(-90 232.2 44)">11</text>
<text x="259.3" y="44" transform="rotate(-90 259.3 44)">11</text>
<text x="56.9" y="51.9" transform="rotate(-90 56.9 51.9)">12</text>
<text x="61.9" y="51.9" transform="rotate(-90 61.9 51.9)">14</text>
<text x="86.6" y="51.9" transform="rotate(-90 86.6 51.9)">12</text>
<text x="91.5" y="51.9" transform="rotate(-90 91.5 51.9)">14</text>
<text x="116.2" y="51.9" transform="rotate(-90 116.2 51.9)">12</text>
<text x="121.1" y="51.9" transform="rotate(-90 121.1 51.9)">14</text>
<text x="140.9" y="51.9" transform="rotate(-90 140.9 51.9)">12</text>
<text x="145.8" y="51.9" transform="rotate(-90 145.8 51.9)">14</text>
<text x="170.5" y="51.9" transform="rotate(-90 170.5 51.9)">12</text>
<text x="175.4" y="51.9" transform="rotate(-90 175.4 51.9)">14</text>
<text x="200.1" y="51.9" transform="rotate(-90 200.1 51.9)">12</text>
<text x="205" y="51.9" transform="rotate(-90 205 51.9)">14</text>
<text x="229.7" y="51.9" transform="rotate(-90 229.7 51.9)">12</text>
<text x="234.6" y="51.9" transform="rotate(-90 234.6 51.9)">14</text>
<text x="256.8" y="51.9" transform="rotate(-90 256.8 51.9)">12</text>
<text x="261.8" y="51.9" transform="rotate(-90 261.8 51.9)">14</text>
<text x="61.9" y="83.5" transform="rotate(-90 61.9 83.5)">1.2</text>
<text x="66.8" y="83.5" transform="rotate(-90 66.8 83.5)">2.2</text>
<text x="71.7" y="83.5" transform="rotate(-90 71.7 83.5)">3.2</text>
<text x="91.5" y="83.5" transform="rotate(-90 91.5 83.5)">1.2</text>
<text x="96.4" y="83.5" transform="rotate(-90 96.4 83.5)">2.2</text>
<text x="101.4" y="83.5" transform="rotate(-90 101.4 83.5)">3.2</text>
<text x="121.1" y="83.5" transform="rotate(-90 121.1 83.5)">1.2</text>
<text x="126" y="83.5" transform="rotate(-90 126 83.5)">2.2</text>
<text x="145.8" y="83.5" transform="rotate(-90 145.8 83.5)">1.2</text>
<text x="150.7" y="83.5" transform="rotate(-90 150.7 83.5)">2.2</text>
<text x="155.7" y="83.5" transform="rotate(-90 155.7 83.5)">3.2</text>
<text x="175.4" y="83.5" transform="rotate(-90 175.4 83.5)">1.2</text>
<text x="180.3" y="83.5" transform="rotate(-90 180.3 83.5)">2.2</text>
<text x="185.3" y="83.5" transform="rotate(-90 185.3 83.5)">3.2</text>
<text x="205" y="83.5" transform="rotate(-90 205 83.5)">1.2</text>
<text x="210" y="83.5" transform="rotate(-90 210 83.5)">2.2</text>
<text x="214.9" y="83.5" transform="rotate(-90 214.9 83.5)">3.2</text>
<text x="234.6" y="83.5" transform="rotate(-90 234.6 83.5)">1.2</text>
<text x="239.6" y="83.5" transform="rotate(-90 239.6 83.5)">2.2</text>
<text x="244.5" y="83.5" transform="rotate(-90 244.5 83.5)">3.2</text>
<text x="261.8" y="83.5" transform="rotate(-90 261.8 83.5)">1.2</text>
<text x="266.7" y="83.5" transform="rotate(-90 266.7 83.5)">2.2</text>
<text x="61.9" y="92" transform="rotate(-90 61.9 92)">1.1</text>
<text x="66.8" y="92" transform="rotate(-90 66.8 92)">2.1</text>
<text x="71.7" y="92" transform="rotate(-90 71.7 92)">3.1</text>
<text x="91.5" y="92" transform="rotate(-90 91.5 92)">1.1</text>
<text x="96.4" y="92" transform="rotate(-90 96.4 92)">2.1</text>
<text x="101.4" y="92" transform="rotate(-90 101.4 92)">3.1</text>
<text x="121.1" y="92" transform="rotate(-90 121.1 92)">1.1</text>
<text x="126" y="92" transform="rotate(-90 126 92)">2.1</text>
<text x="145.8" y="92" transform="rotate(-90 145.8 92)">1.1</text>
<text x="150.7" y="92" transform="rotate(-90 150.7 92)">2.1</text>
<text x="155.7" y="92" transform="rotate(-90 155.7 92)">3.1</text>
<text x="175.4" y="92" transform="rotate(-90 175.4 92)">1.1</text>
<text x="180.3" y="92" transform="rotate(-90 180.3 92)">2.1</text>
<text x="185.3" y="92" transform="rotate(-90 185.3 92)">3.1</text>
<text x="205" y="92" transform="rotate(-90 205 92)">1.1</text>
<text x="210" y="92" transform="rotate(-90 210 92)">2.1</text>
<text x="214.9" y="92" transform="rotate(-90 214.9 92)">3.1</text>
<text x="234.6" y="92" transform="rotate(-90 234.6 92)">1.1</text>
<text x="239.6" y="92" transform="rotate(-90 239.6 92)">2.1</text>
<text x="244.5" y="92" transform="rotate(-90 244.5 92)">3.1</text>
<text x="261.8" y="92" transform="rotate(-90 261.8 92)">1.1</text>
<text x="266.7" y="92" transform="rotate(-90 266.7 92)">2.1</text>
<text x="121.1" y="130.4" transform="rotate(-90 121.1 130.4)">1</text>
<text x="175.4" y="127.9" transform="rotate(-90 175.4 127.9)">U1</text>
<text x="180.3" y="127.9" transform="rotate(-90 180.3 127.9)">V1</text>
<text x="185.3" y="127.9" transform="rotate(-90 185.3 127.9)">W1</text>
<text x="190.2" y="127.9" transform="rotate(-90 190.2 127.9)">PE</text>
<text x="205" y="127.9" transform="rotate(-90 205 127.9)">U</text>
<text x="210" y="127.9" transform="rotate(-90 210 127.9)">V</text>
<text x="214.9" y="128.5" transform="rotate(-90 214.9 128.5)">PE</text>
<text x="234.6" y="127.9" transform="rotate(-90 234.6 127.9)">U</text>
<text x="239.6" y="127.9" transform="rotate(-90 239.6 127.9)">V</text>
<text x="244.5" y="128.5" transform="rotate(-90 244.5 128.5)">PE</text>
<text x="61.9" y="132.9" transform="rotate(-90 61.9 132.9)">A1</text>
<text x="91.5" y="132.9" transform="rotate(-90 91.5 132.9)">A1</text>
<text x="145.8" y="132.9" transform="rotate(-90 145.8 132.9)">A1</text>
<text x="61.9" y="140.9" transform="rotate(-90 61.9 140.9)">A2</text>
<text x="91.5" y="140.9" transform="rotate(-90 91.5 140.9)">A2</text>
<text x="121.1" y="142.1" transform="rotate(-90 121.1 142.1)">2</text>
<text x="145.8" y="140.9" transform="rotate(-90 145.8 140.9)">A2</text>
<text x="58.3" y="152.6">5</text>
<text x="65" y="152.6">6</text>
<text x="87.9" y="152.6">5</text>
<text x="94.6" y="152.6">6</text>
<text x="58.3" y="157.6">3</text>
<text x="65" y="157.6">4</text>
<text x="87.9" y="157.6">3</text>
<text x="94.6" y="157.6">4</text>
<text x="57.2" y="167.4">13</text>
<text x="58.3" y="162.5">1</text>
<text x="65" y="167.4">14</text>
<text x="65" y="162.5">2</text>
<text x="86.8" y="167.4">13</text>
<text x="87.9" y="162.5">1</text>
<text x="94.6" y="167.4">14</text>
<text x="94.6" y="162.5">2</text>
<text x="73.9" y="191.2">&gt;DATUM</text>
<text x="110.1" y="191.2">&gt;KUNDE</text>
<text x="232" y="191.3">Dateiname:</text>
<text x="73.9" y="193.7">&gt;BEARBEITET</text>
<text x="73.9" y="196.2">&gt;GEPRUEFT</text>
<text x="185" y="193.7">&gt;AUFTRAGS_NR</text>
<text x="218.5" y="193.7">&gt;WERKS_NR</text>
<text x="232" y="193.7">Schema_WP</text>
<text x="11.6" y="203.6">Papierrand</text>
<text x="73.9" y="199.2">&gt;NORM</text>
<text x="185" y="199.2">&gt;ERSTELLER</text>
<text x="207.8" y="199.2">&gt;ZEICHNUNGS_NR</text>
<text x="135" y="204.8">Heftrand</text>
</g>
<g font-size="1.7">
<text x="52" y="48.1">/7.5E</text>
<text x="81.6" y="48.1">/7.6E</text>
<text x="111.2" y="48.1">/7.4E</text>
<text x="135.9" y="48.1">/7.7E</text>
<text x="165.5" y="48.1">/7.9E</text>
<text x="194.2" y="48.1">/7.10E</text>
<text x="223.8" y="48.1">/7.11E</text>
<text x="250.9" y="48.1">/7.12E</text>
<text x="67.2" y="158.5">/2.4C</text>
<text x="96.8" y="158.5">/2.7D</text>
<text x="67.2" y="168.4">/8.9F</text>
<text x="96.8" y="168.4">/8.11F</text>
</g>
</svg>
